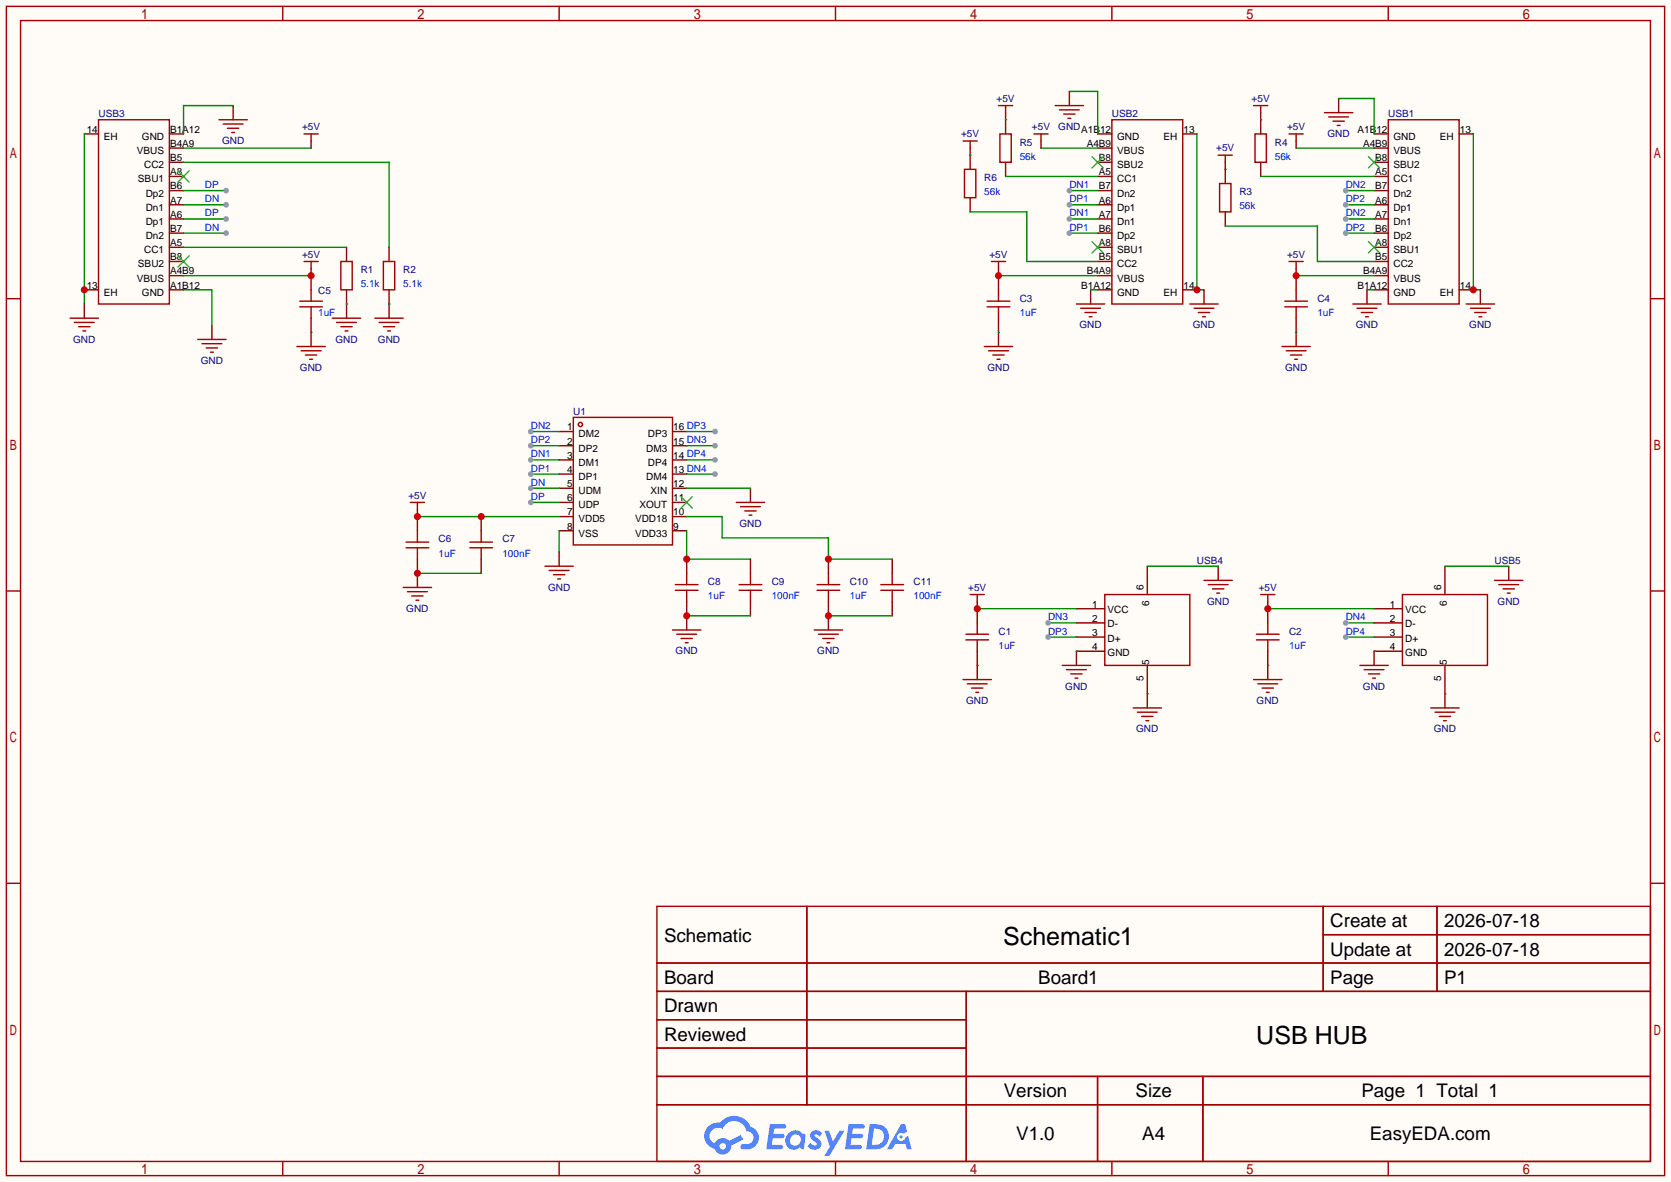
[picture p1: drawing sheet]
<svg xmlns="http://www.w3.org/2000/svg" width="299mm" height="212mm" viewBox="0 0 299 212" stroke-linecap="round" stroke-linejoin="round" font-family="sans-serif">
<path d="M0 0h299.5v211.8h-299.5z" fill="#fffcf7"/>
<g fill="none" stroke="#a10000" stroke-width=".25">
<path d="M1.1 1.1h297.2v209.6h-297.2zM3.7 3.7h292.1v204.5h-292.1zM50.7 1.1v2.6M100.2 1.1v2.6M149.7 1.1v2.6M199.3 1.1v2.6M248.8 1.1v2.6M1.1 53.5h2.6M295.8 53.5h2.5M1.1 105.9h2.6M295.8 105.9h2.5M1.1 158.3h2.6"/>
<path d="M295.8 158.3h2.5M117.7 162.4h178.1v45.8h-178.1zM117.7 172.6h178.1M117.7 177.7h178.1M144.6 162.4v35.6M173.2 177.7v30.5M237.1 162.4v15.3M237.1 167.5h58.7M257.5 162.4v15.3M117.7 182.8h55.5M117.7 192.9h178.1M117.7 187.8h55.5"/>
<path d="M117.7 198h178.1M196.7 192.9v15.3M215.6 192.9v15.3M50.7 208.2v2.5M100.2 208.2v2.5M149.7 208.2v2.5M199.3 208.2v2.5M248.8 208.2v2.5"/>
</g>
<g fill="#5487ff">
<path d="M145.5 202.8a1.3 1.3 0 0 1 1.8 .3l-.4 .6a.54 .54 0 0 0-.9-.2l.1 .2a1.58 1.58 0 0 1 1.1 1.6 1.43 1.43 0 0 1-2.5 .1l.5-.6a.64 .64 0 0 0 .5 .5 .64 .64 0 0 0 .7-.3l-.2-.2a1.6 1.6 0 0 1-1-1.6z"/>
<path d="M147.7 202.7h.9l.7 1.9 1.1-1.9h.9l-2.7 4.5h-.9l1-1.7z"/>
<path d="M138 201.5h1.6a1.31 1.31 0 0 1 1.2 .2 .4 .4 0 0 1-.3 .6h-1.8l-.1 .9h1.6a.4 .4 0 0 1 .4 .4 .4 .4 0 0 1-.4 .4h-1.7l-.2 1.2h.8a1.23 1.23 0 0 1 1.2 .2 .39 .39 0 0 1-.3 .6h-2.7z"/>
<path d="M152.1 201.5h1.6a1.32 1.32 0 0 1 1.3 .2 .39 .39 0 0 1-.4 .6h-1.7l-.2 .9h1.7a.4 .4 0 0 1 .3 .4 .4 .4 0 0 1-.4 .4h-1.7l-.2 1.2h.8a1.23 1.23 0 0 1 1.2 .2 .39 .39 0 0 1-.3 .6h-2.7z"/>
<path d="M161.5 201.5h.7l.4 1.3-.7 .4a.75 .75 0 0 0-1.1 .3 .75 .75 0 0 0 .5 1 .75 .75 0 0 0 .9-.6l.6-.3 .6 2.4h-.9l-.2-1h-1.9l-.5 1h-.9z"/>
<path d="M155.9 201.5l-.7 4.5h1.5a2.27 2.27 0 0 0 2.6-2.3 2.27 2.27 0 0 0-2.7-2.2zM156.6 202.3a1.5 1.5 0 0 1 1.8 1.5 1.5 1.5 0 0 1-1.9 1.4h-.3z"/>
<path d="M141.3 203.1a1.62 1.62 0 0 0-.4 2.1 1.62 1.62 0 0 0 2 .7l.4-.3 .3 .3 .5 .1 .3-2.5-.2-.3h-.4a1.58 1.58 0 0 0-2.5-.1zM141.9 203.6a.98 .98 0 0 1 1.5 .2 .98 .98 0 0 1-.6 1.5 .94 .94 0 0 1-1.2-.4 .94 .94 0 0 1 .3-1.3z"/>
<path d="M126.9 201.9a2.37 2.37 0 0 0 1.2 4 1.54 1.54 0 0 0 1.7 1 1.54 1.54 0 0 0 1.3-1.6l2.1-1.1-.5-.8-2 1.1a1.57 1.57 0 0 0-2.6 .4 1.5 1.5 0 0 1-.8-2.1 1.5 1.5 0 0 1 2.2-.5 2.23 2.23 0 0 1 2.3-1.4 2.23 2.23 0 0 1 2 1.8 1.16 1.16 0 0 1 1.2 1.1 1.16 1.16 0 0 1-1 1.3h-.7a.47 .47 0 0 0-.6 .3 .47 .47 0 0 0 .4 .6 2.23 2.23 0 0 0 2.3-.7 2.23 2.23 0 0 0 .4-2.3 2.16 2.16 0 0 0-1.3-1.1 3.2 3.2 0 0 0-5.4-.7l-1.2 .1zM129 205.4a.58 .58 0 0 1 1.1 0 .58 .58 0 0 1-1.1 0z"/>
<circle cx="161.5" cy="203.8" r=".28"/>
</g>
<g fill="none" stroke="#a10000" stroke-width=".25">
<path d="M17.7 21.5h12.7v33h-12.7zM39.2 21.5h5.1M40 22.2h3.6M40.8 23h2M41.5 23.7h.5M54.5 24h2.5M55.8 24v1.3M199.3 21.5h12.7v33h-12.7zM248.8 21.5h12.7v33h-12.7zM35.4 60.8h5.1M36.2 61.6h3.6M37 62.4h2"/>
<path d="M37.7 63.1h.5M102.7 74.8h17.8v22.9h-17.8zM198 106.6h15.2v12.7h-15.2zM251.3 106.6h15.3v12.7h-15.3z"/>
<circle cx="104" cy="76.1" r=".38"/>
</g>
<g fill="none" stroke="#870000" stroke-width=".25">
<path d="M41.8 18.9v2.6M15.1 24h2.6M30.4 24h2.5M30.4 26.5h2.5M30.4 29.1h2.5M30.4 31.6h2.5M30.4 34.2h2.5M30.4 36.7h2.5M30.4 39.2h2.5M55.8 25.3v1.2M196.7 24h2.6M196.7 26.5h2.6"/>
<path d="M196.7 29.1h2.6M196.7 31.6h2.6M196.7 34.2h2.6M196.7 36.7h2.6M196.7 39.2h2.6M212 24h2.5M246.3 24h2.5M246.3 26.5h2.5M246.3 29.1h2.5M246.3 31.6h2.5M246.3 34.2h2.5M246.3 36.7h2.5"/>
<path d="M246.3 39.2h2.5M261.5 24h2.5M15.1 51.9h2.6M30.4 41.8h2.5M30.4 44.3h2.5M30.4 46.9h2.5M30.4 49.4h2.5M30.4 51.9h2.5M38 58.3v2.5M196.7 41.8h2.6M196.7 44.3h2.6M196.7 46.9h2.6"/>
<path d="M196.7 49.4h2.6M196.7 51.9h2.6M212 51.9h2.5M246.3 41.8h2.5M246.3 44.3h2.5M246.3 46.9h2.5M246.3 49.4h2.5M246.3 51.9h2.5M261.5 51.9h2.5M100.2 77.3h2.5M100.2 79.9h2.5M120.5 77.3h2.6"/>
<path d="M120.5 79.9h2.6M100.2 82.4h2.5M100.2 85h2.5M100.2 87.5h2.5M100.2 90h2.5M100.2 92.6h2.5M100.2 95.1h2.5M120.5 82.4h2.6M120.5 85h2.6M120.5 87.5h2.6M120.5 90h2.6M120.5 92.6h2.6"/>
<path d="M120.5 95.1h2.6M192.9 116.7h5.1M192.9 114.2h5.1M192.9 111.6h5.1M192.9 109.1h5.1M205.6 101.5v5.1M205.6 119.3v5M246.3 116.7h5M246.3 114.2h5M246.3 111.6h5M246.3 109.1h5M259 101.5v5.1"/>
<path d="M259 119.3v5"/>
</g>
<g fill="none" stroke="#3c3" stroke-width=".25">
<path d="M31.9 30.6l2 2M33.9 30.6l-2 2M195.7 28.1l2 2M197.7 28.1l-2 2M245.2 28.1l2.1 2M247.3 28.1l-2.1 2M31.9 45.8l2 2.1M33.9 45.8l-2 2.1M195.7 43.3l2 2M197.7 43.3l-2 2M245.2 43.3l2.1 2M247.3 43.3l-2.1 2"/>
<path d="M122 89l2.1 2.1M124.1 89l-2.1 2.1"/>
</g>
<path d="M41.8 18.9h-8.9v5.1M15.1 24v30.5M32.9 26.5h22.9M32.9 51.9h5.1v6.4" fill="none" stroke="#008700" stroke-width=".25"/>
<circle cx="15.1" cy="51.9" r=".63" fill="#c00"/>
<g fill="none" stroke="#a10000" stroke-width=".25">
<path d="M54.5 46.9h2.5M55.8 46.9v1.2M59.6 57h5M60.3 57.8h3.6M61.1 46.9h2v5h-2zM61.1 58.5h2M61.8 59.3h.6M67.2 57h5.1M67.9 57.8h3.6M68.7 46.9h2v5h-2zM68.7 58.5h2M69.5 59.3h.5"/>
<path d="M73.5 90h2.6M74.8 90v1.3M132 90h5M132.7 90.8h3.6M133.5 91.6h2M134.2 92.3h.5M97.7 101.5h5M98.4 102.2h3.6M99.2 103h2M99.9 103.8h.6"/>
</g>
<path d="M55.8 48.1v1.3M62.1 44.3v2.6M62.1 51.9v5.1M69.7 44.3v2.6M69.7 51.9v5.1M74.8 91.3v1.3M100.2 98.9v2.6M134.5 87.5v2.5" fill="none" stroke="#870000" stroke-width=".25"/>
<path d="M32.9 29.1h36.8v15.2M32.9 34.2h7.6M32.9 44.3h29.2M32.9 49.4h22.9M62.1 54.5h.1M69.7 54.5h.1M74.8 92.6h25.4M100.2 95.1v3.8M123.1 87.5h11.4" fill="none" stroke="#008700" stroke-width=".25"/>
<circle cx="40.5" cy="34.2" r=".51" fill="#999"/>
<path d="M32.9 36.7h7.6" fill="none" stroke="#008700" stroke-width=".25"/>
<circle cx="40.5" cy="36.7" r=".51" fill="#999"/>
<path d="M32.9 39.2h7.6" fill="none" stroke="#008700" stroke-width=".25"/>
<circle cx="40.5" cy="39.2" r=".51" fill="#999"/>
<path d="M95.1 90h5.1" fill="none" stroke="#008700" stroke-width=".25"/>
<circle cx="95.1" cy="90" r=".51" fill="#999"/>
<path d="M191.6 39.2h5.1" fill="none" stroke="#008700" stroke-width=".25"/>
<circle cx="191.6" cy="39.2" r=".51" fill="#999"/>
<path d="M95.1 85h5.1" fill="none" stroke="#008700" stroke-width=".25"/>
<circle cx="95.1" cy="85" r=".51" fill="#999"/>
<path d="M123.1 85h5" fill="none" stroke="#008700" stroke-width=".25"/>
<circle cx="128.1" cy="85" r=".51" fill="#999"/>
<path d="M241.2 111.6h5.1" fill="none" stroke="#008700" stroke-width=".25"/>
<circle cx="241.2" cy="111.6" r=".51" fill="#999"/>
<path d="M241.2 34.2h5.1" fill="none" stroke="#008700" stroke-width=".25"/>
<circle cx="241.2" cy="34.2" r=".51" fill="#999"/>
<path d="M95.1 79.9h5.1" fill="none" stroke="#008700" stroke-width=".25"/>
<circle cx="95.1" cy="79.9" r=".51" fill="#999"/>
<path d="M95.1 77.3h5.1" fill="none" stroke="#008700" stroke-width=".25"/>
<circle cx="95.1" cy="77.3" r=".51" fill="#999"/>
<path d="M123.1 77.3h5" fill="none" stroke="#008700" stroke-width=".25"/>
<circle cx="128.1" cy="77.3" r=".51" fill="#999"/>
<path d="M123.1 82.4h5" fill="none" stroke="#008700" stroke-width=".25"/>
<circle cx="128.1" cy="82.4" r=".51" fill="#999"/>
<path d="M95.1 82.4h5.1" fill="none" stroke="#008700" stroke-width=".25"/>
<circle cx="95.1" cy="82.4" r=".51" fill="#999"/>
<path d="M123.1 79.9h5" fill="none" stroke="#008700" stroke-width=".25"/>
<circle cx="128.1" cy="79.9" r=".51" fill="#999"/>
<path d="M32.9 41.8h7.6" fill="none" stroke="#008700" stroke-width=".25"/>
<circle cx="40.5" cy="41.8" r=".51" fill="#999"/>
<path d="M241.2 39.2h5.1" fill="none" stroke="#008700" stroke-width=".25"/>
<circle cx="241.2" cy="39.2" r=".51" fill="#999"/>
<path d="M187.8 111.6h5.1" fill="none" stroke="#008700" stroke-width=".25"/>
<circle cx="187.8" cy="111.6" r=".51" fill="#999"/>
<path d="M95.1 87.5h5.1" fill="none" stroke="#008700" stroke-width=".25"/>
<circle cx="95.1" cy="87.5" r=".51" fill="#999"/>
<path d="M241.2 41.8h5.1" fill="none" stroke="#008700" stroke-width=".25"/>
<circle cx="241.2" cy="41.8" r=".51" fill="#999"/>
<path d="M191.6 41.8h5.1" fill="none" stroke="#008700" stroke-width=".25"/>
<circle cx="191.6" cy="41.8" r=".51" fill="#999"/>
<path d="M191.6 36.7h5.1" fill="none" stroke="#008700" stroke-width=".25"/>
<circle cx="191.6" cy="36.7" r=".51" fill="#999"/>
<path d="M241.2 36.7h5.1" fill="none" stroke="#008700" stroke-width=".25"/>
<circle cx="241.2" cy="36.7" r=".51" fill="#999"/>
<path d="M187.8 114.2h5.1" fill="none" stroke="#008700" stroke-width=".25"/>
<circle cx="187.8" cy="114.2" r=".51" fill="#999"/>
<path d="M191.6 34.2h5.1" fill="none" stroke="#008700" stroke-width=".25"/>
<circle cx="191.6" cy="34.2" r=".51" fill="#999"/>
<path d="M241.2 114.2h5.1" fill="none" stroke="#008700" stroke-width=".25"/>
<circle cx="241.2" cy="114.2" r=".51" fill="#999"/>
<g fill="none" stroke="#870000" stroke-width=".25">
<path d="M191.6 16.4v2.5M239.9 17.7v2.5M173.9 26.5v3.9M173.9 35.4v2.6M180.2 20.2v3.8M180.2 29.1v2.5M186.6 25.3v1.2M219.6 29.1v3.8M219.6 38v2.5M225.9 20.2v3.8M225.9 29.1v2.5M232.3 25.3v1.2"/>
<path d="M178.9 48.1v1.3M195.5 51.9v2.6M232.3 48.1v1.3M245 51.9v2.6M175.1 107.8v1.3M192.9 116.7v2.6M218.3 101.5v2.5M227.2 107.8v1.3M246.3 116.7v2.6M270.4 101.5v2.5M205.6 124.3v2.6M259 124.3v2.6"/>
</g>
<g fill="none" stroke="#a10000" stroke-width=".25">
<path d="M178.9 18.9h2.6M180.2 18.9v1.3M189.1 18.9h5.1M189.9 19.7h3.5M224.7 18.9h2.5M225.9 18.9v1.3M172.6 25.3h2.5M172.8 30.4h2.1v5h-2.1zM173.9 25.3v1.2M179.2 24h2v5.1h-2zM185.3 24h2.5M186.6 24v1.3"/>
<path d="M190.6 20.4h2.1M191.4 21.2h.5M218.3 27.8h2.6M218.6 32.9h2v5.1h-2zM219.6 27.8v1.3M224.9 24h2v5.1h-2zM231 24h2.6M232.3 24v1.3M237.4 20.2h5M238.1 21h3.6M238.9 21.7h2M239.6 22.5h.6"/>
<path d="M177.7 46.9h2.5M178.9 46.9v1.2M192.9 54.5h5.1M193.7 55.2h3.5M194.4 56h2.1M195.2 56.8h.5M231 46.9h2.6M232.3 46.9v1.2M242.4 54.5h5.1M243.2 55.2h3.6M244 56h2M244.7 56.8h.5"/>
<path d="M173.9 106.6h2.5M175.1 106.6v1.2M190.4 119.3h5.1M215.8 104h5.1M216.5 104.8h3.6M217.3 105.5h2M218.1 106.3h.5M225.9 106.6h2.6M227.2 106.6v1.2M243.7 119.3h5.1M267.8 104h5.1M268.6 104.8h3.6"/>
<path d="M269.4 105.5h2M270.1 106.3h.5M191.1 120h3.6M191.9 120.8h2M192.7 121.5h.5M203.1 126.9h5.1M203.8 127.6h3.6M204.6 128.4h2M205.4 129.2h.5M244.5 120h3.5M245.2 120.8h2.1M246 121.5h.5"/>
<path d="M256.4 126.9h5.1M257.2 127.6h3.5M257.9 128.4h2.1M258.7 129.2h.5"/>
</g>
<g fill="none" stroke="#008700" stroke-width=".25">
<path d="M191.6 16.4h5.1v7.6M239.9 17.7h6.4v6.3M173.9 27.8h.1M173.9 38h10.1v8.9h12.7M180.2 21.5h.1M180.2 31.6h16.5M186.6 26.5h10.1M214.5 24v27.9h1.3M219.6 30.4h.1M225.9 21.5h.1M225.9 31.6h20.4M232.3 26.5h14"/>
<path d="M178.9 49.4h17.8M195.5 51.9h1.2M219.6 40.5h16.5v6.4h10.2M232.3 49.4h14M245 51.9h1.3M175.1 109.1h17.8M192.9 116.7h.1M205.6 101.5h12.7M227.2 109.1h19.1M246.3 116.7h.1M259 101.5h11.4M205.6 124.3h.1"/>
<path d="M259 124.3h.1"/>
</g>
<circle cx="214.5" cy="51.9" r=".63" fill="#c00"/>
<path d="M264 24v27.9h1.3" fill="none" stroke="#008700" stroke-width=".25"/>
<circle cx="264" cy="51.9" r=".63" fill="#c00"/>
<path d="M215.8 51.9v2.6M265.3 51.9v2.6M175.1 109.1v2.5" fill="none" stroke="#870000" stroke-width=".25"/>
<path d="M213.2 54.5h5.1M214 55.2h3.6M214.8 56h2M215.5 56.8h.5M262.8 54.5h5M263.5 55.2h3.6M264.3 56h2M265 56.8h.6" fill="none" stroke="#a10000" stroke-width=".25"/>
<circle cx="175.1" cy="109.1" r=".63" fill="#c00"/>
<path d="M178.9 49.4v2.5M148.5 100.2v2.5M148.5 107.8v2.6M175.1 116.7v2.6" fill="none" stroke="#870000" stroke-width=".25"/>
<path d="M146.4 104.8h4.1M146.4 105.8h4.1M148.5 102.7v2.1M148.5 105.8v2M173.1 113.7h4.1M173.1 114.7h4.1M175.1 111.6v2.1M175.1 114.7v2" fill="none" stroke="#a10000" stroke-width=".25"/>
<circle cx="178.9" cy="49.4" r=".63" fill="#c00"/>
<path d="M178.9 57v2.6M123.1 100.2v2.5M123.1 107.8v2.6M227.2 109.1v2.5" fill="none" stroke="#870000" stroke-width=".25"/>
<path d="M176.9 54h4.1M176.9 55h4.1M178.9 51.9v2.1M178.9 55v2M121 104.8h4.1M121 105.8h4.1M123.1 102.7v2.1M123.1 105.8v2" fill="none" stroke="#a10000" stroke-width=".25"/>
<circle cx="227.2" cy="109.1" r=".63" fill="#c00"/>
<path d="M74.8 92.6v2.5M227.2 116.7v2.6" fill="none" stroke="#870000" stroke-width=".25"/>
<path d="M225.2 113.7h4M225.2 114.7h4M227.2 111.6v2.1M227.2 114.7v2" fill="none" stroke="#a10000" stroke-width=".25"/>
<circle cx="74.8" cy="92.6" r=".63" fill="#c00"/>
<path d="M55.8 49.4v2.5M74.8 100.2v2.5" fill="none" stroke="#870000" stroke-width=".25"/>
<path d="M72.8 97.2h4M72.8 98.2h4M74.8 95.1v2.1M74.8 98.2v2" fill="none" stroke="#a10000" stroke-width=".25"/>
<circle cx="55.8" cy="49.4" r=".63" fill="#c00"/>
<path d="M55.8 57v2.6M232.3 49.4v2.5" fill="none" stroke="#870000" stroke-width=".25"/>
<path d="M53.7 54h4.1M53.7 55h4.1M55.8 51.9v2.1M55.8 55v2" fill="none" stroke="#a10000" stroke-width=".25"/>
<circle cx="232.3" cy="49.4" r=".63" fill="#c00"/>
<path d="M55.8 59.6v2.5M178.9 59.6v2.5M232.3 57v5.1M86.2 92.6v2.5M74.8 102.7v2.6M123.1 110.4v2.5M148.5 110.4v2.5M175.1 119.3v2.5M227.2 119.3v2.5" fill="none" stroke="#870000" stroke-width=".25"/>
<g fill="none" stroke="#a10000" stroke-width=".25">
<path d="M230.3 54h4M230.3 55h4M232.3 51.9v2.1M232.3 55v2M53.2 62.1h5.1M54 62.9h3.5M54.7 63.6h2.1M55.5 64.4h.5M176.4 62.1h5.1M177.2 62.9h3.5M177.9 63.6h2.1M178.7 64.4h.5"/>
<path d="M229.7 62.1h5.1M230.5 62.9h3.6M231.3 63.6h2M232 64.4h.5M72.3 105.3h5M73 106h3.6M73.8 106.8h2M74.5 107.6h.6M120.5 112.9h5.1M121.3 113.7h3.5M122 114.4h2.1M122.8 115.2h.5"/>
<path d="M145.9 112.9h5.1M146.7 113.7h3.5M147.4 114.4h2.1M148.2 115.2h.5M172.6 121.8h5.1M173.4 122.6h3.5M174.1 123.3h2M174.9 124.1h.5M224.7 121.8h5M225.4 122.6h3.6M226.2 123.3h2M226.9 124.1h.6"/>
</g>
<path d="M55.8 59.6h.1M178.9 59.6h.1M232.3 59.6h.1M175.1 119.3h.1M227.2 119.3h.1" fill="none" stroke="#008700" stroke-width=".25"/>
<circle cx="86.2" cy="92.6" r=".63" fill="#c00"/>
<path d="M86.2 100.2v2.5" fill="none" stroke="#870000" stroke-width=".25"/>
<path d="M84.2 97.2h4.1M84.2 98.2h4.1M86.2 95.1v2.1M86.2 98.2v2" fill="none" stroke="#a10000" stroke-width=".25"/>
<path d="M74.8 102.7h11.4" fill="none" stroke="#008700" stroke-width=".25"/>
<circle cx="74.8" cy="102.7" r=".63" fill="#c00"/>
<path d="M123.1 95.1v5.1h11.4" fill="none" stroke="#008700" stroke-width=".25"/>
<circle cx="123.1" cy="100.2" r=".63" fill="#c00"/>
<path d="M134.5 100.2v2.5M134.5 107.8v2.6M159.9 100.2v2.5M159.9 107.8v2.6" fill="none" stroke="#870000" stroke-width=".25"/>
<path d="M132.5 104.8h4M132.5 105.8h4M134.5 102.7v2.1M134.5 105.8v2M157.9 104.8h4M157.9 105.8h4M159.9 102.7v2.1M159.9 105.8v2" fill="none" stroke="#a10000" stroke-width=".25"/>
<path d="M148.5 110.4h11.4" fill="none" stroke="#008700" stroke-width=".25"/>
<circle cx="148.5" cy="110.4" r=".63" fill="#c00"/>
<path d="M123.1 110.4h11.4" fill="none" stroke="#008700" stroke-width=".25"/>
<circle cx="123.1" cy="110.4" r=".63" fill="#c00"/>
<path d="M123.1 92.6h6.3v3.8h19.1v3.8h11.4" fill="none" stroke="#008700" stroke-width=".25"/>
<circle cx="148.5" cy="100.2" r=".63" fill="#c00"/>
<path d="M15.1 54.5v2.5" fill="none" stroke="#870000" stroke-width=".25"/>
<path d="M12.6 57h5.1M13.3 57.8h3.6M14.1 58.5h2M14.9 59.3h.5" fill="none" stroke="#a10000" stroke-width=".25"/>
<g font-size="4.5">
<text x="179.8" y="169.3">Schematic1</text>
<text x="225.1" y="187.1">USB HUB</text>
</g>
<g font-size="3.4">
<text x="238.4" y="166.2">Create at</text>
<text x="258.8" y="166.2">2026-07-18</text>
<text x="119" y="168.7">Schematic</text>
<text x="238.4" y="171.3">Update at</text>
<text x="258.8" y="171.3">2026-07-18</text>
<text x="119" y="176.4">Board</text>
<text x="186.1" y="176.4">Board1</text>
<text x="238.4" y="176.4">Page</text>
<text x="258.8" y="176.4">P1</text>
<text x="119" y="181.4">Drawn</text>
<text x="119" y="186.5">Reviewed</text>
<text x="179.9" y="196.7">Version</text>
<text x="203.5" y="196.7">Size</text>
<text x="244" y="196.7">Page 1 Total 1</text>
<text x="182.1" y="204.3">V1.0</text>
<text x="204.7" y="204.3">A4</text>
<text x="245.5" y="204.3">EasyEDA.com</text>
</g>
<g font-size="1.8">
<text x="15.5" y="23.8">14</text>
<text x="30.5" y="23.8">B1A12</text>
<text x="193.8" y="23.8">A1B12</text>
<text x="212.1" y="23.8">13</text>
<text x="243.3" y="23.8">A1B12</text>
<text x="261.6" y="23.8">13</text>
<text x="18.6" y="25.1">EH</text>
<text x="24.5" y="27.6">VBUS</text>
<text x="25.4" y="25.1">GND</text>
<text x="30.5" y="28.9">B5</text>
<text x="30.5" y="26.3">B4A9</text>
<text x="194.8" y="26.3">A4B9</text>
<text x="196.9" y="28.9">B8</text>
<text x="200.2" y="25.1">GND</text>
<text x="200.2" y="27.6">VBUS</text>
<text x="208.5" y="25.1">EH</text>
<text x="244.3" y="26.3">A4B9</text>
<text x="246.5" y="28.9">B8</text>
<text x="249.7" y="25.1">GND</text>
<text x="249.7" y="27.6">VBUS</text>
<text x="258.1" y="25.1">EH</text>
<text x="24.7" y="32.7">SBU1</text>
<text x="25.8" y="30.1">CC2</text>
<text x="26.1" y="35.2">Dp2</text>
<text x="30.5" y="33.9">B6</text>
<text x="30.5" y="31.4">A8</text>
<text x="196.9" y="31.4">A5</text>
<text x="196.9" y="33.9">B7</text>
<text x="200.2" y="30.1">SBU2</text>
<text x="200.2" y="32.7">CC1</text>
<text x="200.2" y="35.2">Dn2</text>
<text x="246.5" y="31.4">A5</text>
<text x="246.5" y="33.9">B7</text>
<text x="249.7" y="30.1">SBU2</text>
<text x="249.7" y="32.7">CC1</text>
<text x="249.7" y="35.2">Dn2</text>
<text x="26.1" y="40.3">Dp1</text>
<text x="26.1" y="37.8">Dn1</text>
<text x="30.5" y="41.6">B7</text>
<text x="30.5" y="39">A6</text>
<text x="30.5" y="36.5">A7</text>
<text x="196.9" y="36.5">A6</text>
<text x="196.9" y="39">A7</text>
<text x="196.9" y="41.6">B6</text>
<text x="200.2" y="37.8">Dp1</text>
<text x="200.2" y="40.3">Dn1</text>
<text x="246.5" y="36.5">A6</text>
<text x="246.5" y="39">A7</text>
<text x="246.5" y="41.6">B6</text>
<text x="249.7" y="37.8">Dp1</text>
<text x="249.7" y="40.3">Dn1</text>
<text x="24.7" y="47.9">SBU2</text>
<text x="25.8" y="45.4">CC1</text>
<text x="26.1" y="42.8">Dn2</text>
<text x="30.5" y="46.6">B8</text>
<text x="30.5" y="44.1">A5</text>
<text x="196.9" y="44.1">A8</text>
<text x="196.9" y="46.6">B5</text>
<text x="200.2" y="42.8">Dp2</text>
<text x="200.2" y="45.4">SBU1</text>
<text x="200.2" y="47.9">CC2</text>
<text x="246.5" y="44.1">A8</text>
<text x="246.5" y="46.6">B5</text>
<text x="249.7" y="42.8">Dp2</text>
<text x="249.7" y="45.4">SBU1</text>
<text x="249.7" y="47.9">CC2</text>
<text x="15.5" y="51.7">13</text>
<text x="18.6" y="53">EH</text>
<text x="24.5" y="50.5">VBUS</text>
<text x="25.4" y="53">GND</text>
<text x="30.5" y="51.7">A1B12</text>
<text x="30.5" y="49.2">A4B9</text>
<text x="193.8" y="51.7">B1A12</text>
<text x="194.8" y="49.2">B4A9</text>
<text x="200.2" y="50.5">VBUS</text>
<text x="200.2" y="53">GND</text>
<text x="208.5" y="53">EH</text>
<text x="212.1" y="51.7">14</text>
<text x="243.3" y="51.7">B1A12</text>
<text x="244.3" y="49.2">B4A9</text>
<text x="249.7" y="50.5">VBUS</text>
<text x="249.7" y="53">GND</text>
<text x="258.1" y="53">EH</text>
<text x="261.6" y="51.7">14</text>
<text x="101.6" y="77.1">1</text>
<text x="120.6" y="77.1">16 DP3</text>
<text x="101.6" y="79.7">2</text>
<text x="101.6" y="82.2">3</text>
<text x="103.7" y="78.4">DM2</text>
<text x="103.7" y="80.9">DP2</text>
<text x="103.7" y="83.5">DM1</text>
<text x="115.8" y="80.9">DM3</text>
<text x="116.1" y="83.5">DP4</text>
<text x="116.1" y="78.4">DP3</text>
<text x="120.6" y="82.2">14 DP4</text>
<text x="120.6" y="79.7">15 DN3</text>
<text x="101.6" y="84.7">4</text>
<text x="101.6" y="87.3">5</text>
<text x="101.6" y="89.8">6</text>
<text x="103.7" y="86">DP1</text>
<text x="103.7" y="88.6">UDM</text>
<text x="115.8" y="86">DM4</text>
<text x="116.6" y="88.6">XIN</text>
<text x="120.6" y="89.8">11</text>
<text x="120.6" y="87.3">12</text>
<text x="120.6" y="84.7">13 DN4</text>
<text x="101.6" y="92.4">7</text>
<text x="101.6" y="94.9">8</text>
<text x="103.7" y="91.1">UDP</text>
<text x="103.7" y="93.6">VDD5</text>
<text x="113.8" y="93.6">VDD18</text>
<text x="114.6" y="91.1">XOUT</text>
<text x="120.6" y="94.9">9</text>
<text x="120.6" y="92.4">10</text>
<text x="103.7" y="96.2">VSS</text>
<text x="113.8" y="96.2">VDD33</text>
<text x="204.9" y="105.8" transform="rotate(-90 204.9 105.8)">6</text>
<text x="258.3" y="105.8" transform="rotate(-90 258.3 105.8)">6</text>
<text x="195.7" y="114">3</text>
<text x="195.7" y="111.4">2</text>
<text x="195.7" y="108.9">1</text>
<text x="198.5" y="112.4">D-</text>
<text x="198.5" y="109.9">VCC</text>
<text x="205.9" y="108.5" transform="rotate(-90 205.9 108.5)">6</text>
<text x="249.1" y="114">3</text>
<text x="249.1" y="111.4">2</text>
<text x="249.1" y="108.9">1</text>
<text x="251.8" y="112.4">D-</text>
<text x="251.8" y="109.9">VCC</text>
<text x="259.3" y="108.5" transform="rotate(-90 259.3 108.5)">6</text>
<text x="195.7" y="116.5">4</text>
<text x="198.5" y="117.5">GND</text>
<text x="198.5" y="115">D+</text>
<text x="205.9" y="119.2" transform="rotate(-90 205.9 119.2)">5</text>
<text x="249.1" y="116.5">4</text>
<text x="251.8" y="117.5">GND</text>
<text x="251.8" y="115">D+</text>
<text x="259.3" y="119.2" transform="rotate(-90 259.3 119.2)">5</text>
<text x="204.9" y="122" transform="rotate(-90 204.9 122)">5</text>
<text x="258.3" y="122" transform="rotate(-90 258.3 122)">5</text>
</g>
<g font-size="1.8" fill="#000080">
<text x="17.7" y="21">USB3</text>
<text x="54.1" y="23.3">+5V</text>
<text x="178.6" y="18.2">+5V</text>
<text x="184.9" y="23.3">+5V</text>
<text x="189.6" y="23.3">GND</text>
<text x="199.3" y="21">USB2</text>
<text x="224.3" y="18.2">+5V</text>
<text x="230.7" y="23.3">+5V</text>
<text x="248.8" y="21">USB1</text>
<text x="39.8" y="25.8">GND</text>
<text x="172.2" y="24.6">+5V</text>
<text x="182.8" y="26.1">R5</text>
<text x="218" y="27.1">+5V</text>
<text x="228.5" y="26.1">R4</text>
<text x="237.9" y="24.6">GND</text>
<text x="176.4" y="32.4">R6</text>
<text x="222.1" y="35">R3</text>
<text x="54.1" y="46.2">+5V</text>
<text x="177.3" y="46.2">+5V</text>
<text x="230.7" y="46.2">+5V</text>
<text x="57" y="52.8">C5</text>
<text x="64.6" y="49">R1</text>
<text x="72.3" y="49">R2</text>
<text x="182.8" y="54">C3</text>
<text x="193.5" y="58.9">GND</text>
<text x="213.8" y="58.9">GND</text>
<text x="236.1" y="54">C4</text>
<text x="243" y="58.9">GND</text>
<text x="263.3" y="58.9">GND</text>
<text x="13.1" y="61.4">GND</text>
<text x="36" y="65.2">GND</text>
<text x="60.1" y="61.4">GND</text>
<text x="67.7" y="61.4">GND</text>
<text x="53.8" y="66.5">GND</text>
<text x="176.9" y="66.5">GND</text>
<text x="230.3" y="66.5">GND</text>
<text x="102.7" y="74.4">U1</text>
<text x="73.2" y="89.3">+5V</text>
<text x="132.5" y="94.4">GND</text>
<text x="78.6" y="97.2">C6</text>
<text x="90" y="97.2">C7</text>
<text x="214.5" y="101">USB4</text>
<text x="267.8" y="101">USB5</text>
<text x="98.2" y="105.9">GND</text>
<text x="126.9" y="104.8">C8</text>
<text x="138.3" y="104.8">C9</text>
<text x="152.3" y="104.8">C10</text>
<text x="163.7" y="104.8">C11</text>
<text x="173.5" y="105.9">+5V</text>
<text x="225.6" y="105.9">+5V</text>
<text x="72.8" y="109.7">GND</text>
<text x="178.9" y="113.7">C1</text>
<text x="216.3" y="108.4">GND</text>
<text x="231" y="113.7">C2</text>
<text x="268.4" y="108.4">GND</text>
<text x="121.1" y="117.3">GND</text>
<text x="146.5" y="117.3">GND</text>
<text x="190.9" y="123.6">GND</text>
<text x="244.3" y="123.6">GND</text>
<text x="173.1" y="126.2">GND</text>
<text x="203.6" y="131.3">GND</text>
<text x="225.2" y="126.2">GND</text>
<text x="257" y="131.3">GND</text>
</g>
<g font-size="1.8" fill="#00f">
<text x="182.8" y="28.6">56k</text>
<text x="228.5" y="28.6">56k</text>
<text x="36.7" y="33.7">DP</text>
<text x="176.4" y="35">56k</text>
<text x="191.6" y="33.7">DN1</text>
<text x="241.2" y="33.7">DN2</text>
<text x="36.7" y="36.3">DN</text>
<text x="36.7" y="38.8">DP</text>
<text x="36.7" y="41.3">DN</text>
<text x="191.6" y="38.8">DN1</text>
<text x="191.6" y="41.3">DP1</text>
<text x="191.6" y="36.3">DP1</text>
<text x="222.1" y="37.5">56k</text>
<text x="241.2" y="38.8">DN2</text>
<text x="241.2" y="41.3">DP2</text>
<text x="241.2" y="36.3">DP2</text>
<text x="64.6" y="51.5">5.1k</text>
<text x="72.3" y="51.5">5.1k</text>
<text x="57" y="56.6">1uF</text>
<text x="182.8" y="56.6">1uF</text>
<text x="236.1" y="56.6">1uF</text>
<text x="95.1" y="76.9">DN2</text>
<text x="95.1" y="79.4">DP2</text>
<text x="95.1" y="82">DN1</text>
<text x="95.1" y="89.6">DP</text>
<text x="95.1" y="84.5">DP1</text>
<text x="95.1" y="87.1">DN</text>
<text x="78.6" y="99.8">1uF</text>
<text x="90" y="99.8">100nF</text>
<text x="126.9" y="107.4">1uF</text>
<text x="138.3" y="107.4">100nF</text>
<text x="152.3" y="107.4">1uF</text>
<text x="163.7" y="107.4">100nF</text>
<text x="187.8" y="111.2">DN3</text>
<text x="187.8" y="113.7">DP3</text>
<text x="241.2" y="111.2">DN4</text>
<text x="241.2" y="113.7">DP4</text>
<text x="178.9" y="116.3">1uF</text>
<text x="231" y="116.3">1uF</text>
</g>
</svg>
